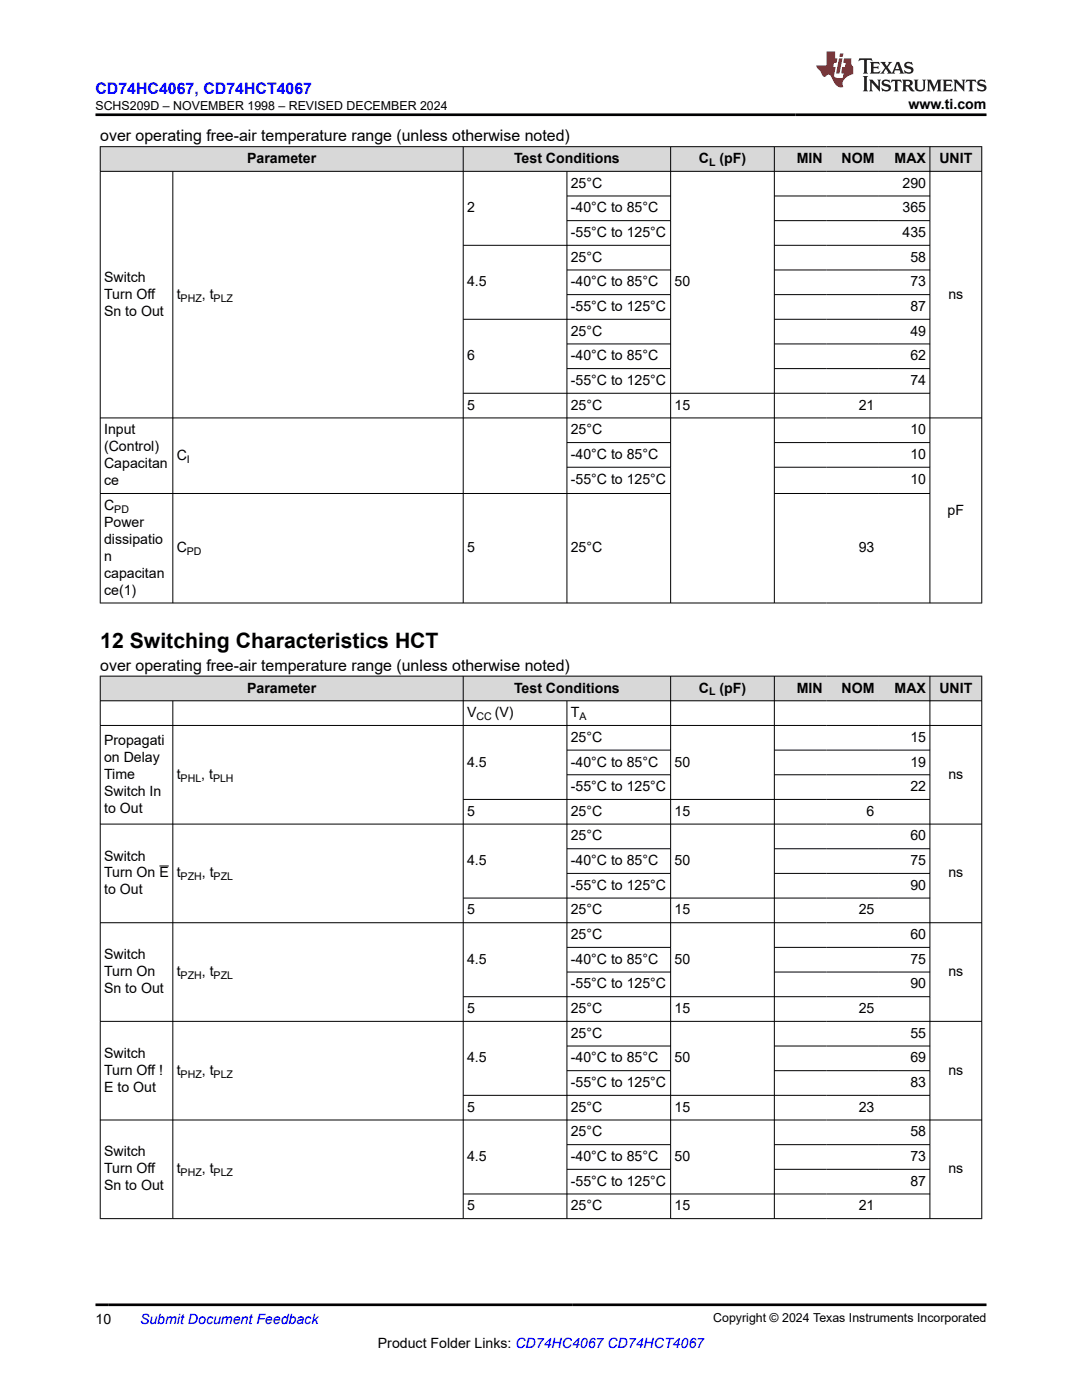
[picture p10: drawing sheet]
<svg xmlns="http://www.w3.org/2000/svg" width="216mm" height="279mm" viewBox="0 0 216 279" stroke-linecap="round" stroke-linejoin="round" font-family="sans-serif">
<g fill="#d8d8d8">
<path d="M20 29.3h175.9v4.9h-175.9z" fill-rule="evenodd"/>
<path d="M20.1 29.3h72.3v4.8h-72.3z" fill-rule="evenodd"/>
<path d="M92.5 29.3h41.3v4.8h-41.3z" fill-rule="evenodd"/>
<path d="M133.9 29.3h20.5v4.8h-20.5z" fill-rule="evenodd"/>
<path d="M154.6 29.3h10.3v4.8h-10.3z" fill-rule="evenodd"/>
<path d="M164.9 29.3h10.3v4.8h-10.3z" fill-rule="evenodd"/>
<path d="M175.2 29.3h10.3v4.8h-10.3z" fill-rule="evenodd"/>
<path d="M185.6 29.3h10.2v4.8h-10.2z" fill-rule="evenodd"/>
</g>
<g fill="none" stroke="#000" stroke-width=".2">
<path d="M19.9 29.3h176.1M19.9 34.2h176.1M20 29.2v91.2M34.5 34.2v86.2M92.4 29.2v91.2M113.1 34.2v86.2M113.1 39.1h20.8M133.8 29.2v91.2M154.5 29.2v91.2M154.5 39.1h31.1M185.6 29.2v91.2M195.9 29.2v91.2"/>
<path d="M92.4 49h41.5M113.1 44h20.8M113.1 53.9h20.8M113.1 58.8h20.8M154.5 49h31.1M154.5 44h31.1M154.5 53.9h31.1M154.5 58.8h31.1M92.4 78.5h93.2M113.1 68.6h20.8M113.1 73.6h20.8M133.9 63.7h-41.5"/>
<path d="M154.5 63.7h31.1M154.5 68.6h31.1M154.5 73.6h31.1M19.9 83.4h176.1M19.9 98.5h114M113.1 88.3h20.8M113.1 93.2h20.8M154.5 98.5h31.1M154.5 88.3h31.1M154.5 93.2h31.1M196 120.3h-176.1"/>
</g>
<g fill="#d8d8d8">
<path d="M20 134.9h175.9v5h-175.9z" fill-rule="evenodd"/>
<path d="M20.1 135h72.3v4.8h-72.3z" fill-rule="evenodd"/>
<path d="M92.5 135h41.3v4.8h-41.3z" fill-rule="evenodd"/>
<path d="M133.9 135h20.5v4.8h-20.5z" fill-rule="evenodd"/>
<path d="M154.6 135h10.3v4.8h-10.3z" fill-rule="evenodd"/>
<path d="M164.9 135h10.3v4.8h-10.3z" fill-rule="evenodd"/>
<path d="M175.2 135h10.3v4.8h-10.3z" fill-rule="evenodd"/>
<path d="M185.6 135h10.2v4.8h-10.2z" fill-rule="evenodd"/>
</g>
<g fill="none" stroke="#000" stroke-width=".2">
<path d="M19.9 134.9h176.1M19.9 139.9h176.1M20 134.9v108.4M34.5 139.9v103.4M92.4 134.9v108.4M113.1 139.9v103.4M133.8 134.9v108.4M154.5 134.9v108.4M185.6 134.9v108.4M195.9 134.9v108.4M19.9 144.8h176.1M113.1 149.7h20.8"/>
<path d="M113.1 154.6h20.8M154.5 149.7h31.1M154.5 154.6h31.1M185.6 159.5h-93.2M19.9 164.5h176.1M31.8 172.8h1.9M92.4 179.2h93.2M113.1 169.4h20.8M113.1 174.3h20.8M154.5 169.4h31.1M154.5 174.3h31.1M19.9 184.2h176.1"/>
<path d="M113.1 189.1h20.8M113.1 194h20.8M154.5 189.1h31.1M154.5 194h31.1M185.6 198.9h-93.2M19.9 203.8h176.1M92.4 218.6h93.2M113.1 208.8h20.8M113.1 213.7h20.8M154.5 208.8h31.1M154.5 213.7h31.1M19.9 223.5h176.1"/>
<path d="M113.1 228.4h20.8M113.1 233.4h20.8M154.5 228.4h31.1M154.5 233.4h31.1M185.6 238.3h-93.2M19.9 243.2h176.1"/>
</g>
<path d="M171.5 11.6l-.2 .6 .5-.2h.6v.1v2.2l-.2 .4h1l-.2-.4v-2.2v-.1h.5l.6 .2-.2-.6zM173.6 12.4l.2 .3v1.6l-.2 .4h1.9l.1-.6a1.08 1.08 0 0 1-1.3 .2v-.7h.6l.4 .2v-.7l-.4 .2h-.6v-.5l.2-.2a1 1 0 0 1 1 .3l-.1-.5zM175.7 12.4l.9 1.1-1 1.2h.9l-.2-.2 .5-.8 .4 .8-.2 .2h1.6l-.2-.2 .2-.5h.9l.1 .5-.1 .2h.9l-.2-.4-.8-1.9h-.5l-.9 2.1-.9-1.1 .9-1h-.8l.2 .2-.4 .6-.4-.6 .2-.2zM179 12.8l.4 1h-.7zM180.7 12.5a.65 .65 0 0 0-.2 .7 .65 .65 0 0 0 .6 .5l.6 .1 .1 .3a.79 .79 0 0 1-.7 .4 .79 .79 0 0 1-.7-.5l.1 .7 .2-.1a.93 .93 0 0 0 1.1 0 .93 .93 0 0 0 .4-.9 1.46 1.46 0 0 0-1.2-.6l-.1-.3a1.09 1.09 0 0 1 1.2 .2l-.2-.6-.1 .1-.5-.2zM172.2 15.2l.2 .4v2.2l-.2 .4h1l-.2-.4v-2.2l.2-.4zM173.4 15.9l.2 .4v1.5l-.2 .4h.8l-.3-.4 .1-1.3 1.6 1.8v-2l.2-.4h-.7l.1 .2 .1 1.1-1.2-1.3zM176.2 16a.65 .65 0 0 0-.2 .8 .65 .65 0 0 0 .6 .4l.6 .2 .1 .2a.79 .79 0 0 1-.7 .4 .79 .79 0 0 1-.7-.5l.1 .7 .2-.1a.93 .93 0 0 0 1.1 .1 .93 .93 0 0 0 .4-1 1.46 1.46 0 0 0-1.2-.5l-.1-.4a1.09 1.09 0 0 1 1.2 .2l-.1-.6-.2 .1-.5-.1zM177.9 15.9l-.1 .6a.63 .63 0 0 1 .8-.3v1.6l-.3 .4h1l-.2-.4v-1.6a.66 .66 0 0 1 .8 .3l-.1-.6zM180 15.9l.2 .4v1.5l-.2 .4h1l-.2-.2-.1-.7h.5l.1 .2a.79 .79 0 0 0 1.2 .6l-1-.9a.61 .61 0 0 0 .6-.6 .61 .61 0 0 0-.5-.7zM180.8 16.2h.1a.47 .47 0 0 1 .5 .1 .47 .47 0 0 1 .1 .5l-.1 .1-.7 .1zM182.3 15.9l.2 .2a2.27 2.27 0 0 0 .4 2 1.04 1.04 0 0 0 1.7-.7v-1.3l.2-.2h-.8l.2 .4v1.1a.6 .6 0 0 1-.6 .6 .6 .6 0 0 1-.6-.6v-1.1l.3-.4zM184.9 15.9l.2 .4v1.5l-.2 .4h.8l-.3-.4v-1.4l.9 1.9 .9-1.9v1.4l-.3 .4h1l-.2-.4v-1.5l.2-.4h-.8l-.7 1.5-.6-1.5zM188.1 15.9l.2 .4v1.5l-.2 .4h1.9l.1-.6a1.09 1.09 0 0 1-1.3 .2v-.7h.6l.4 .2v-.6l-.4 .2h-.6v-.6l.2-.1a1.01 1.01 0 0 1 1 .3l-.1-.6zM190.2 15.9l.3 .4v1.5l-.3 .4h.8l-.2-.4v-1.3l1.6 1.8v-2l.2-.4h-.7l.2 .2v1.1l-1.2-1.3zM192.8 15.9l-.1 .6a.63 .63 0 0 1 .8-.3v1.6l-.3 .4h1l-.2-.4v-1.6a.66 .66 0 0 1 .8 .3l-.1-.6zM195.2 16a.65 .65 0 0 0-.2 .8 .65 .65 0 0 0 .6 .4l.6 .2 .2 .2a.79 .79 0 0 1-.7 .4 .79 .79 0 0 1-.7-.5l.1 .7 .2-.1a.93 .93 0 0 0 1 .1 .93 .93 0 0 0 .5-1 1.46 1.46 0 0 0-1.3-.5v-.4a1.09 1.09 0 0 1 1.2 .2l-.2-.6-.2 .1-.5-.1z" fill="#231f20"/>
<path d="M164.9 10.3v2.7h-2l.1 .4 .8 1a.95 .95 0 0 0 1 .9 .59 .59 0 0 1 .5-.4 .59 .59 0 0 1 .5 .3l.4 .8a1.59 1.59 0 0 0 2.1 1.4 1.61 1.61 0 0 1 1-2.3l1-.3-.1-1.5a1.59 1.59 0 0 1-.3-1.7h-1.5l-.2 .9h.6l-.2 .9h-.5l-.2 .9v.3l.4 .1-.1 .9h-.7a.73 .73 0 0 1-1-.7l.3-1.5h-.5l.1-.9h.5l.2-.9h-.5v-1.3zM167.4 11.6l-.6 3.1h.7l.6-3.1zM167.6 10.7l-.1 .6h.7l.1-.6z" fill="#ed1c24"/>
<path d="M19 22.9h177.8M19 260.4h177.8" fill="none" stroke="#000" stroke-width=".53"/>
<text font-size="4.2" x="20" y="129.4">12 Switching Characteristics HCT</text>
<text font-size="3.2" fill="#00f" x="19" y="18.7">CD74HC4067, CD74HCT4067</text>
<g font-size="3.2">
<text x="20" y="28.2">over operating free-air temperature range (unless otherwise noted)</text>
<text x="20" y="133.9">over operating free-air temperature range (unless otherwise noted)</text>
</g>
<g font-size="2.8">
<text x="181.3" y="21.8">www.ti.com</text>
<text x="49.3" y="32.5">Parameter</text>
<text x="102.6" y="32.5">Test Conditions</text>
<text x="139.4" y="32.5">C</text>
<text x="143.6" y="32.5">(pF)</text>
<text x="159" y="32.5">MIN</text>
<text x="167.9" y="32.5">NOM</text>
<text x="178.5" y="32.5">MAX</text>
<text x="187.4" y="32.5">UNIT</text>
<text x="113.9" y="37.5">25°C</text>
<text x="180.1" y="37.5">290</text>
<text x="93.2" y="42.4">2</text>
<text x="113.9" y="42.4">-40°C to 85°C</text>
<text x="113.9" y="47.3">-55°C to 125°C</text>
<text x="180.1" y="42.4">365</text>
<text x="180.1" y="47.3">435</text>
<text x="113.9" y="52.2">25°C</text>
<text x="181.6" y="52.2">58</text>
<text x="20.8" y="56.2">Switch</text>
<text x="20.8" y="59.6">Turn Off</text>
<text x="35.3" y="59.6">t</text>
<text x="40.3" y="59.6">, t</text>
<text x="93.2" y="57.2">4.5</text>
<text x="113.9" y="57.2">-40°C to 85°C</text>
<text x="134.6" y="57.2">50</text>
<text x="181.6" y="57.2">73</text>
<text x="189.2" y="59.6">ns</text>
<text x="20.8" y="63">Sn to Out</text>
<text x="113.9" y="62.1">-55°C to 125°C</text>
<text x="181.6" y="62.1">87</text>
<text x="93.2" y="71.9">6</text>
<text x="113.9" y="67">25°C</text>
<text x="113.9" y="71.9">-40°C to 85°C</text>
<text x="181.6" y="67">49</text>
<text x="181.6" y="71.9">62</text>
<text x="113.9" y="76.8">-55°C to 125°C</text>
<text x="181.6" y="76.8">74</text>
<text x="93.2" y="81.8">5</text>
<text x="113.9" y="81.8">25°C</text>
<text x="134.6" y="81.8">15</text>
<text x="171.4" y="81.8">21</text>
<text x="20.8" y="86.7">Input</text>
<text x="113.9" y="86.7">25°C</text>
<text x="181.6" y="86.7">10</text>
<text x="20.8" y="90.1">(Control)</text>
<text x="20.8" y="93.5">Capacitan</text>
<text x="35.3" y="91.8">C</text>
<text x="113.9" y="91.6">-40°C to 85°C</text>
<text x="181.6" y="91.6">10</text>
<text x="20.8" y="96.8">ce</text>
<text x="20.8" y="101.8">C</text>
<text x="113.9" y="96.7">-55°C to 125°C</text>
<text x="181.6" y="96.7">10</text>
<text x="20.8" y="105.1">Power</text>
<text x="189.1" y="102.7">pF</text>
<text x="20.8" y="108.5">dissipatio</text>
<text x="20.8" y="111.9">n</text>
<text x="35.3" y="110.2">C</text>
<text x="93.2" y="110.2">5</text>
<text x="113.9" y="110.2">25°C</text>
<text x="171.4" y="110.2">93</text>
<text x="20.8" y="115.3">capacitan</text>
<text x="20.8" y="118.7">ce(1)</text>
<text x="49.3" y="138.2">Parameter</text>
<text x="93.2" y="143.1">V</text>
<text x="98.7" y="143.1">(V)</text>
<text x="102.6" y="138.2">Test Conditions</text>
<text x="113.9" y="143.1">T</text>
<text x="139.4" y="138.2">C</text>
<text x="143.6" y="138.2">(pF)</text>
<text x="159" y="138.2">MIN</text>
<text x="167.9" y="138.2">NOM</text>
<text x="178.5" y="138.2">MAX</text>
<text x="187.4" y="138.2">UNIT</text>
<text x="20.8" y="148.7">Propagati</text>
<text x="113.9" y="148.1">25°C</text>
<text x="181.6" y="148.1">15</text>
<text x="20.8" y="152">on Delay</text>
<text x="20.8" y="155.4">Time</text>
<text x="35.3" y="155.4">t</text>
<text x="40.2" y="155.4">, t</text>
<text x="93.2" y="153">4.5</text>
<text x="113.9" y="153">-40°C to 85°C</text>
<text x="134.6" y="153">50</text>
<text x="181.6" y="153">19</text>
<text x="189.2" y="155.4">ns</text>
<text x="20.8" y="158.8">Switch In</text>
<text x="113.9" y="157.9">-55°C to 125°C</text>
<text x="181.6" y="157.9">22</text>
<text x="20.8" y="162.2">to Out</text>
<text x="93.2" y="162.8">5</text>
<text x="113.9" y="162.8">25°C</text>
<text x="113.9" y="167.7">25°C</text>
<text x="134.6" y="162.8">15</text>
<text x="172.9" y="162.8">6</text>
<text x="181.6" y="167.7">60</text>
<text x="20.8" y="171.7">Switch</text>
<text x="93.2" y="172.7">4.5</text>
<text x="113.9" y="172.7">-40°C to 85°C</text>
<text x="134.6" y="172.7">50</text>
<text x="181.6" y="172.7">75</text>
<text x="20.8" y="175.1">Turn On E</text>
<text x="20.8" y="178.5">to Out</text>
<text x="35.3" y="175.1">t</text>
<text x="40.3" y="175.1">, t</text>
<text x="113.9" y="177.6">-55°C to 125°C</text>
<text x="181.6" y="177.6">90</text>
<text x="189.2" y="175.1">ns</text>
<text x="93.2" y="182.5">5</text>
<text x="113.9" y="182.5">25°C</text>
<text x="134.6" y="182.5">15</text>
<text x="171.4" y="182.5">25</text>
<text x="20.8" y="191.4">Switch</text>
<text x="113.9" y="187.4">25°C</text>
<text x="181.6" y="187.4">60</text>
<text x="20.8" y="194.8">Turn On</text>
<text x="35.3" y="194.8">t</text>
<text x="40.3" y="194.8">, t</text>
<text x="93.2" y="192.3">4.5</text>
<text x="113.9" y="192.3">-40°C to 85°C</text>
<text x="113.9" y="197.3">-55°C to 125°C</text>
<text x="134.6" y="192.3">50</text>
<text x="181.6" y="192.3">75</text>
<text x="181.6" y="197.3">90</text>
<text x="189.2" y="194.8">ns</text>
<text x="20.8" y="198.2">Sn to Out</text>
<text x="93.2" y="202.2">5</text>
<text x="113.9" y="202.2">25°C</text>
<text x="134.6" y="202.2">15</text>
<text x="171.4" y="202.2">25</text>
<text x="113.9" y="207.1">25°C</text>
<text x="181.6" y="207.1">55</text>
<text x="20.8" y="211.1">Switch</text>
<text x="20.8" y="214.5">Turn Off !</text>
<text x="35.3" y="214.5">t</text>
<text x="40.3" y="214.5">, t</text>
<text x="93.2" y="212">4.5</text>
<text x="113.9" y="212">-40°C to 85°C</text>
<text x="134.6" y="212">50</text>
<text x="181.6" y="212">69</text>
<text x="189.2" y="214.5">ns</text>
<text x="20.8" y="217.9">E to Out</text>
<text x="93.2" y="221.9">5</text>
<text x="113.9" y="217">-55°C to 125°C</text>
<text x="113.9" y="221.9">25°C</text>
<text x="134.6" y="221.9">15</text>
<text x="171.4" y="221.9">23</text>
<text x="181.6" y="217">83</text>
<text x="113.9" y="226.8">25°C</text>
<text x="181.6" y="226.8">58</text>
<text x="20.8" y="230.8">Switch</text>
<text x="93.2" y="231.7">4.5</text>
<text x="113.9" y="231.7">-40°C to 85°C</text>
<text x="134.6" y="231.7">50</text>
<text x="181.6" y="231.7">73</text>
<text x="20.8" y="234.2">Turn Off</text>
<text x="20.8" y="237.6">Sn to Out</text>
<text x="35.3" y="234.2">t</text>
<text x="40.3" y="234.2">, t</text>
<text x="113.9" y="236.6">-55°C to 125°C</text>
<text x="181.6" y="236.6">87</text>
<text x="189.2" y="234.2">ns</text>
<text x="93.2" y="241.6">5</text>
<text x="113.9" y="241.6">25°C</text>
<text x="134.6" y="241.6">15</text>
<text x="171.4" y="241.6">21</text>
<text x="19" y="264.2">10</text>
<text x="75.4" y="269">Product Folder Links: CD74HC4067 CD74HCT4067</text>
</g>
<text font-size="2.8" fill="#00f" x="27.9" y="264.2">Submit Document Feedback</text>
<g font-size="2.5">
<text x="19.1" y="21.9">SCHS209D – NOVEMBER 1998 – REVISED DECEMBER 2024</text>
<text x="142.3" y="263.9">Copyright © 2024 Texas Instruments Incorporated</text>
</g>
<g font-size="2.1">
<text x="141.5" y="33.1">L</text>
<text x="36" y="60.2">PHZ</text>
<text x="42.6" y="60.2">PLZ</text>
<text x="37.3" y="92.3">I</text>
<text x="22.8" y="102.3">PD</text>
<text x="37.3" y="110.8">PD</text>
<text x="95.1" y="143.7">CC</text>
<text x="115.6" y="143.7">A</text>
<text x="141.5" y="138.8">L</text>
<text x="36" y="156">PHL</text>
<text x="42.5" y="156">PLH</text>
<text x="36" y="175.7">PZH</text>
<text x="42.6" y="175.7">PZL</text>
<text x="36" y="195.4">PZH</text>
<text x="42.6" y="195.4">PZL</text>
<text x="36" y="215.1">PHZ</text>
<text x="42.6" y="215.1">PLZ</text>
<text x="36" y="234.7">PHZ</text>
<text x="42.6" y="234.7">PLZ</text>
</g>
</svg>
